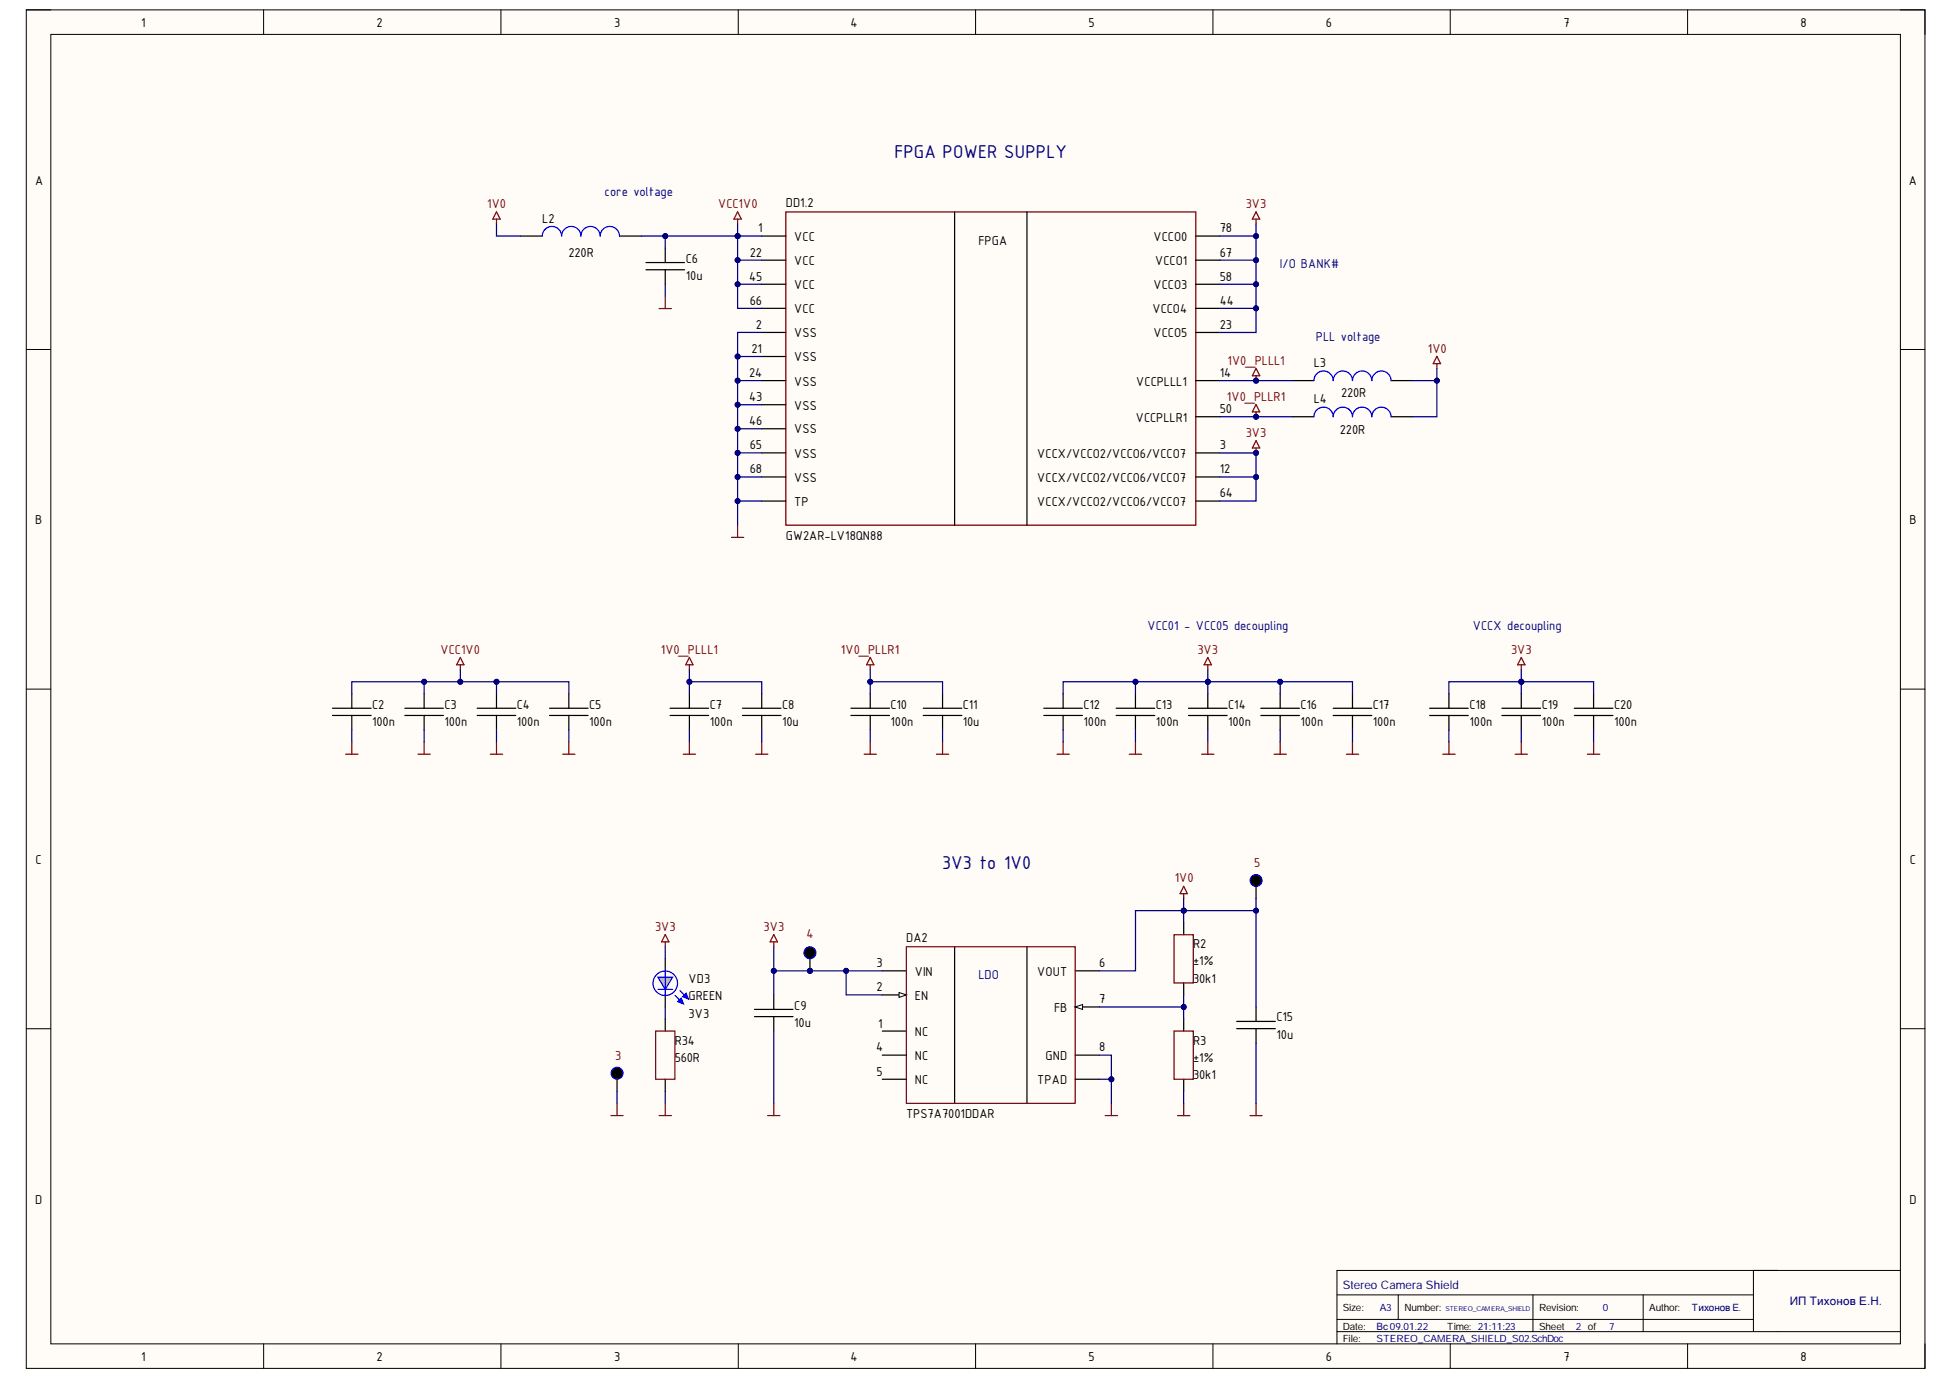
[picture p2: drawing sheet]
<svg xmlns="http://www.w3.org/2000/svg" width="297mm" height="210mm" viewBox="0 0 297 210" stroke-linecap="round" stroke-linejoin="round" font-family="sans-serif">
<path d="M4 1.5h288.8v206.6h-288.8z" fill-rule="evenodd" fill="#fffcf8"/>
<path d="M4 1.5h288.8v206.6h-288.8z" fill="none" stroke="#000" stroke-width=".15"/>
<path d="M7.7 5.2h281.3v199.2h-281.3z" fill-rule="evenodd" fill="#fffcf8"/>
<g fill="none" stroke="#000" stroke-width=".15">
<path d="M4 1.5h3.7M7.7 5.2h281.3v199.2h-281.3zM40.1 1.5v3.7M76.2 1.5v3.7M112.3 1.5v3.7M148.4 1.5v3.7M184.5 1.5v3.7M220.6 1.5v3.7M256.7 1.5v3.7M289 1.5h3.8v3.7M4 53.2h3.7M289 53.2h3.8"/>
<path d="M4 104.8h3.7M289 104.8h3.8M4 156.5h3.7M289 156.5h3.8M203.3 197h63.4M212.7 197v3.7M233.2 197v5.5M249.9 197v5.5M266.7 193.2v9.3M289 193.2h-85.7v11.2M40.1 204.4v3.7M76.2 204.4v3.7"/>
<path d="M112.3 204.4v3.7M148.4 204.4v3.7M184.5 204.4v3.7M203.3 202.5h85.7M203.3 200.7h63.4M220.6 204.4v3.7M256.7 204.4v3.7M292.8 204.4v3.7"/>
</g>
<path d="M112.2 32.2l.5 1.1h-1.1zM112.2 33.3v.8M119.5 32.2h62.4v47.7h-62.4zM191 32.2l.6 1.1h-1.1zM191 33.3v.8M191 57.2v.7M191 56l.6 1.2h-1.1zM112.2 79.9v1.8M111.3 81.7h1.8" fill="none" stroke="#800000" stroke-width=".19"/>
<g fill="none" stroke="#000" stroke-width=".19">
<path d="M115.9 35.9h3.6M115.9 39.6h3.6M145.2 32.2v47.7M156.2 32.2v47.7M181.9 35.9h3.6M181.9 39.6h3.6M115.9 43.2h3.6M115.9 46.9h3.6M115.9 50.6h3.6M115.9 57.9h3.6M115.9 54.2h3.6M181.9 43.2h3.6"/>
<path d="M181.9 46.9h3.6M181.9 50.6h3.6M181.9 57.9h3.6M115.9 68.9h3.6M115.9 72.5h3.6M115.9 76.2h3.6M115.9 61.6h3.6M115.9 65.2h3.6M181.9 63.4h3.6M181.9 68.9h3.6M181.9 72.5h3.6M181.9 76.2h3.6"/>
</g>
<circle cx="191" cy="57.9" r=".37" fill="#000080"/>
<circle cx="191" cy="57.9" r=".37" fill="none" stroke="#000080" stroke-width=".15"/>
<path d="M191 61.5l.6 1.1h-1.1zM191 62.6v.8" fill="none" stroke="#800000" stroke-width=".19"/>
<circle cx="191" cy="63.4" r=".37" fill="#000080"/>
<circle cx="191" cy="63.4" r=".37" fill="none" stroke="#000080" stroke-width=".15"/>
<path d="M191 67l.6 1.1h-1.1zM191 68.1v.8" fill="none" stroke="#800000" stroke-width=".19"/>
<circle cx="191" cy="68.9" r=".37" fill="#000080"/>
<circle cx="191" cy="68.9" r=".37" fill="none" stroke="#000080" stroke-width=".15"/>
<g fill="none" stroke="#000" stroke-width=".19">
<path d="M79.2 35.9h3.3M94.2 35.9h3.3M98.3 39.9h5.8M101.2 37.7v2.2M98.3 41h5.8M101.2 41v2.2M196.5 57.9h3.3M211.6 57.9h3.3M196.5 63.4h3.3M211.6 63.4h3.3M50.6 108.8h5.8M50.6 107.7h5.8"/>
<path d="M53.5 105.5v2.2M53.5 108.8v2.2M61.6 108.8h5.8M61.6 107.7h5.8M64.5 105.5v2.2M64.5 108.8v2.2M72.6 108.8h5.8M72.6 107.7h5.8M75.5 105.5v2.2M75.5 108.8v2.2M83.6 108.8h5.8M83.6 107.7h5.8"/>
<path d="M86.5 105.5v2.2M86.5 108.8v2.2M101.9 108.8h5.9M101.9 107.7h5.9M104.9 105.5v2.2M104.9 108.8v2.2M129.4 108.8h5.9M129.4 107.7h5.9M132.4 105.5v2.2M132.4 108.8v2.2M158.8 108.8h5.8M158.8 107.7h5.8"/>
<path d="M161.7 105.5v2.2M161.7 108.8v2.2M169.8 108.8h5.8M169.8 107.7h5.8M172.7 105.5v2.2M172.7 108.8v2.2M180.8 108.8h5.8M180.8 107.7h5.8M183.7 105.5v2.2M183.7 108.8v2.2M191.8 108.8h5.8M191.8 107.7h5.8"/>
<path d="M194.7 105.5v2.2M194.7 108.8v2.2M202.8 108.8h5.8M202.8 107.7h5.8M205.7 105.5v2.2M205.7 108.8v2.2"/>
</g>
<path d="M82.5 35.9a1.47 1.47 0 0 1 1.4-1.5 1.47 1.47 0 0 1 1.5 1.5 1.47 1.47 0 0 1 1.5-1.5 1.47 1.47 0 0 1 1.4 1.5 1.47 1.47 0 0 1 1.5-1.5 1.47 1.47 0 0 1 1.5 1.5 1.47 1.47 0 0 1 1.5-1.5 1.47 1.47 0 0 1 1.4 1.5M199.8 57.9a1.47 1.47 0 0 1 1.5-1.5 1.47 1.47 0 0 1 1.5 1.5 1.46 1.46 0 0 1 1.4-1.5 1.46 1.46 0 0 1 1.5 1.5 1.47 1.47 0 0 1 1.5-1.5 1.47 1.47 0 0 1 1.4 1.5 1.46 1.46 0 0 1 1.5-1.5 1.46 1.46 0 0 1 1.5 1.5M199.8 63.4a1.47 1.47 0 0 1 1.5-1.5 1.47 1.47 0 0 1 1.5 1.5 1.46 1.46 0 0 1 1.4-1.5 1.46 1.46 0 0 1 1.5 1.5 1.47 1.47 0 0 1 1.5-1.5 1.47 1.47 0 0 1 1.4 1.5 1.46 1.46 0 0 1 1.5-1.5 1.46 1.46 0 0 1 1.5 1.5" fill="none" stroke="#00f" stroke-width=".19"/>
<g fill="none" stroke="#800000" stroke-width=".19">
<path d="M75.5 32.2l.6 1.1h-1.1zM75.5 33.3v.8M100.3 46.9h1.8M101.2 45.1v1.8M218.5 54.2l.6 1.1h-1.1zM218.5 55.3v.8M52.6 114.7h1.8M53.5 112.9v1.8M63.6 114.7h1.8M64.5 112.9v1.8M70 100l.6 1.1h-1.1zM70 101.1v.8"/>
<path d="M74.6 114.7h1.8M75.5 112.9v1.8M85.6 114.7h1.8M86.5 112.9v1.8M103.9 114.7h1.9M104.9 100l.5 1.1h-1.1zM104.9 101.1v.8M104.9 112.9v1.8M131.4 114.7h1.9M132.4 100l.5 1.1h-1.1zM132.4 101.1v.8M132.4 112.9v1.8"/>
<path d="M160.8 114.7h1.8M161.7 112.9v1.8M171.8 114.7h1.8M172.7 112.9v1.8M182.8 114.7h1.8M183.7 100l.6 1.1h-1.2zM183.7 101.1v.8M183.7 112.9v1.8M193.8 114.7h1.8M194.7 112.9v1.8M204.8 114.7h1.8M205.7 112.9v1.8"/>
</g>
<path d="M75.5 34.1v1.8h3.7M97.5 35.9h14.7M205.7 111v1.9" fill="none" stroke="#000080" stroke-width=".19"/>
<circle cx="101.2" cy="35.9" r=".37" fill="#000080"/>
<circle cx="101.2" cy="35.9" r=".37" fill="none" stroke="#000080" stroke-width=".15"/>
<circle cx="112.2" cy="35.9" r=".37" fill="#000080"/>
<circle cx="112.2" cy="35.9" r=".37" fill="none" stroke="#000080" stroke-width=".15"/>
<path d="M53.5 105.5v-1.8h33v1.8" fill="none" stroke="#000080" stroke-width=".19"/>
<circle cx="64.5" cy="103.7" r=".37" fill="#000080"/>
<circle cx="64.5" cy="103.7" r=".37" fill="none" stroke="#000080" stroke-width=".15"/>
<circle cx="70" cy="103.7" r=".37" fill="#000080"/>
<circle cx="70" cy="103.7" r=".37" fill="none" stroke="#000080" stroke-width=".15"/>
<circle cx="75.5" cy="103.7" r=".37" fill="#000080"/>
<circle cx="75.5" cy="103.7" r=".37" fill="none" stroke="#000080" stroke-width=".15"/>
<path d="M112.2 76.2h3.7" fill="none" stroke="#000080" stroke-width=".19"/>
<circle cx="112.2" cy="76.2" r=".37" fill="#000080"/>
<circle cx="112.2" cy="76.2" r=".37" fill="none" stroke="#000080" stroke-width=".15"/>
<path d="M112.2 72.5h3.7" fill="none" stroke="#000080" stroke-width=".19"/>
<circle cx="112.2" cy="72.5" r=".37" fill="#000080"/>
<circle cx="112.2" cy="72.5" r=".37" fill="none" stroke="#000080" stroke-width=".15"/>
<path d="M112.2 68.9h3.7" fill="none" stroke="#000080" stroke-width=".19"/>
<circle cx="112.2" cy="68.9" r=".37" fill="#000080"/>
<circle cx="112.2" cy="68.9" r=".37" fill="none" stroke="#000080" stroke-width=".15"/>
<path d="M112.2 65.2h3.7" fill="none" stroke="#000080" stroke-width=".19"/>
<circle cx="112.2" cy="65.2" r=".37" fill="#000080"/>
<circle cx="112.2" cy="65.2" r=".37" fill="none" stroke="#000080" stroke-width=".15"/>
<path d="M112.2 61.6h3.7" fill="none" stroke="#000080" stroke-width=".19"/>
<circle cx="112.2" cy="61.6" r=".37" fill="#000080"/>
<circle cx="112.2" cy="61.6" r=".37" fill="none" stroke="#000080" stroke-width=".15"/>
<path d="M112.2 57.9h3.7" fill="none" stroke="#000080" stroke-width=".19"/>
<circle cx="112.2" cy="57.9" r=".37" fill="#000080"/>
<circle cx="112.2" cy="57.9" r=".37" fill="none" stroke="#000080" stroke-width=".15"/>
<path d="M115.9 54.2h-3.7v25.7" fill="none" stroke="#000080" stroke-width=".19"/>
<circle cx="112.2" cy="54.2" r=".37" fill="#000080"/>
<circle cx="112.2" cy="54.2" r=".37" fill="none" stroke="#000080" stroke-width=".15"/>
<circle cx="112.2" cy="57.9" r=".37" fill="#000080"/>
<circle cx="112.2" cy="57.9" r=".37" fill="none" stroke="#000080" stroke-width=".15"/>
<circle cx="112.2" cy="61.6" r=".37" fill="#000080"/>
<circle cx="112.2" cy="61.6" r=".37" fill="none" stroke="#000080" stroke-width=".15"/>
<circle cx="112.2" cy="65.2" r=".37" fill="#000080"/>
<circle cx="112.2" cy="65.2" r=".37" fill="none" stroke="#000080" stroke-width=".15"/>
<circle cx="112.2" cy="68.9" r=".37" fill="#000080"/>
<circle cx="112.2" cy="68.9" r=".37" fill="none" stroke="#000080" stroke-width=".15"/>
<circle cx="112.2" cy="72.5" r=".37" fill="#000080"/>
<circle cx="112.2" cy="72.5" r=".37" fill="none" stroke="#000080" stroke-width=".15"/>
<circle cx="112.2" cy="76.2" r=".37" fill="#000080"/>
<circle cx="112.2" cy="76.2" r=".37" fill="none" stroke="#000080" stroke-width=".15"/>
<path d="M112.2 43.2v3.7h3.7" fill="none" stroke="#000080" stroke-width=".19"/>
<circle cx="112.2" cy="43.2" r=".37" fill="#000080"/>
<circle cx="112.2" cy="43.2" r=".37" fill="none" stroke="#000080" stroke-width=".15"/>
<path d="M112.2 39.6v3.6h3.7" fill="none" stroke="#000080" stroke-width=".19"/>
<circle cx="112.2" cy="39.6" r=".37" fill="#000080"/>
<circle cx="112.2" cy="39.6" r=".37" fill="none" stroke="#000080" stroke-width=".15"/>
<circle cx="112.2" cy="43.2" r=".37" fill="#000080"/>
<circle cx="112.2" cy="43.2" r=".37" fill="none" stroke="#000080" stroke-width=".15"/>
<path d="M112.2 35.9v3.7h3.7" fill="none" stroke="#000080" stroke-width=".19"/>
<circle cx="112.2" cy="35.9" r=".37" fill="#000080"/>
<circle cx="112.2" cy="35.9" r=".37" fill="none" stroke="#000080" stroke-width=".15"/>
<circle cx="112.2" cy="39.6" r=".37" fill="#000080"/>
<circle cx="112.2" cy="39.6" r=".37" fill="none" stroke="#000080" stroke-width=".15"/>
<path d="M112.2 34.1v1.8h3.7" fill="none" stroke="#000080" stroke-width=".19"/>
<circle cx="112.2" cy="35.9" r=".37" fill="#000080"/>
<circle cx="112.2" cy="35.9" r=".37" fill="none" stroke="#000080" stroke-width=".15"/>
<path d="M191 72.5v3.7h-5.5" fill="none" stroke="#000080" stroke-width=".19"/>
<circle cx="191" cy="72.6" r=".37" fill="#000080"/>
<circle cx="191" cy="72.6" r=".37" fill="none" stroke="#000080" stroke-width=".15"/>
<path d="M185.5 68.9h5.5v3.6h-5.5" fill="none" stroke="#000080" stroke-width=".19"/>
<circle cx="191" cy="72.6" r=".37" fill="#000080"/>
<circle cx="191" cy="72.6" r=".37" fill="none" stroke="#000080" stroke-width=".15"/>
<circle cx="191" cy="68.9" r=".37" fill="#000080"/>
<circle cx="191" cy="68.9" r=".37" fill="none" stroke="#000080" stroke-width=".15"/>
<path d="M185.5 63.4h11" fill="none" stroke="#000080" stroke-width=".19"/>
<circle cx="191" cy="63.4" r=".37" fill="#000080"/>
<circle cx="191" cy="63.4" r=".37" fill="none" stroke="#000080" stroke-width=".15"/>
<path d="M185.5 57.9h5.5" fill="none" stroke="#000080" stroke-width=".19"/>
<circle cx="191" cy="57.9" r=".37" fill="#000080"/>
<circle cx="191" cy="57.9" r=".37" fill="none" stroke="#000080" stroke-width=".15"/>
<path d="M191 34.1v16.5h-5.5" fill="none" stroke="#000080" stroke-width=".19"/>
<circle cx="191" cy="35.9" r=".37" fill="#000080"/>
<circle cx="191" cy="35.9" r=".37" fill="none" stroke="#000080" stroke-width=".15"/>
<circle cx="191" cy="39.6" r=".37" fill="#000080"/>
<circle cx="191" cy="39.6" r=".37" fill="none" stroke="#000080" stroke-width=".15"/>
<circle cx="191" cy="43.2" r=".37" fill="#000080"/>
<circle cx="191" cy="43.2" r=".37" fill="none" stroke="#000080" stroke-width=".15"/>
<circle cx="191" cy="46.9" r=".37" fill="#000080"/>
<circle cx="191" cy="46.9" r=".37" fill="none" stroke="#000080" stroke-width=".15"/>
<path d="M185.5 46.9h5.5" fill="none" stroke="#000080" stroke-width=".19"/>
<circle cx="191" cy="46.9" r=".37" fill="#000080"/>
<circle cx="191" cy="46.9" r=".37" fill="none" stroke="#000080" stroke-width=".15"/>
<path d="M185.5 43.2h5.5" fill="none" stroke="#000080" stroke-width=".19"/>
<circle cx="191" cy="43.2" r=".37" fill="#000080"/>
<circle cx="191" cy="43.2" r=".37" fill="none" stroke="#000080" stroke-width=".15"/>
<path d="M185.5 39.6h5.5" fill="none" stroke="#000080" stroke-width=".19"/>
<circle cx="191" cy="39.6" r=".37" fill="#000080"/>
<circle cx="191" cy="39.6" r=".37" fill="none" stroke="#000080" stroke-width=".15"/>
<path d="M185.5 35.9h5.5" fill="none" stroke="#000080" stroke-width=".19"/>
<circle cx="191" cy="35.9" r=".37" fill="#000080"/>
<circle cx="191" cy="35.9" r=".37" fill="none" stroke="#000080" stroke-width=".15"/>
<path d="M191 57.9h5.5" fill="none" stroke="#000080" stroke-width=".19"/>
<circle cx="191" cy="57.9" r=".37" fill="#000080"/>
<circle cx="191" cy="57.9" r=".37" fill="none" stroke="#000080" stroke-width=".15"/>
<path d="M214.9 57.9h3.6v5.5h-3.6" fill="none" stroke="#000080" stroke-width=".19"/>
<circle cx="218.5" cy="57.9" r=".37" fill="#000080"/>
<circle cx="218.5" cy="57.9" r=".37" fill="none" stroke="#000080" stroke-width=".15"/>
<path d="M101.2 35.9v1.8M101.2 43.2v1.9M53.5 111v1.9" fill="none" stroke="#000080" stroke-width=".19"/>
<circle cx="101.2" cy="35.9" r=".37" fill="#000080"/>
<circle cx="101.2" cy="35.9" r=".37" fill="none" stroke="#000080" stroke-width=".15"/>
<path d="M64.5 103.7v1.8M64.5 111v1.9" fill="none" stroke="#000080" stroke-width=".19"/>
<circle cx="64.5" cy="103.7" r=".37" fill="#000080"/>
<circle cx="64.5" cy="103.7" r=".37" fill="none" stroke="#000080" stroke-width=".15"/>
<path d="M70 101.9v1.8" fill="none" stroke="#000080" stroke-width=".19"/>
<circle cx="70" cy="103.7" r=".37" fill="#000080"/>
<circle cx="70" cy="103.7" r=".37" fill="none" stroke="#000080" stroke-width=".15"/>
<path d="M75.5 103.7v1.8M75.5 111v1.9" fill="none" stroke="#000080" stroke-width=".19"/>
<circle cx="75.5" cy="103.7" r=".37" fill="#000080"/>
<circle cx="75.5" cy="103.7" r=".37" fill="none" stroke="#000080" stroke-width=".15"/>
<path d="M86.5 111v1.9M104.9 101.9v3.6M104.9 111v1.9" fill="none" stroke="#000080" stroke-width=".19"/>
<circle cx="104.9" cy="103.7" r=".37" fill="#000080"/>
<circle cx="104.9" cy="103.7" r=".37" fill="none" stroke="#000080" stroke-width=".15"/>
<path d="M132.4 101.9v3.6M132.4 111v1.9" fill="none" stroke="#000080" stroke-width=".19"/>
<circle cx="132.4" cy="103.7" r=".37" fill="#000080"/>
<circle cx="132.4" cy="103.7" r=".37" fill="none" stroke="#000080" stroke-width=".15"/>
<path d="M218.5 56.1v1.8M161.7 111v1.9M172.7 111v1.9M183.7 111v1.9" fill="none" stroke="#000080" stroke-width=".19"/>
<circle cx="218.5" cy="57.9" r=".37" fill="#000080"/>
<circle cx="218.5" cy="57.9" r=".37" fill="none" stroke="#000080" stroke-width=".15"/>
<path d="M161.7 105.5v-1.8h44v1.8M194.7 111v1.9" fill="none" stroke="#000080" stroke-width=".19"/>
<circle cx="172.7" cy="103.7" r=".37" fill="#000080"/>
<circle cx="172.7" cy="103.7" r=".37" fill="none" stroke="#000080" stroke-width=".15"/>
<circle cx="183.7" cy="103.7" r=".37" fill="#000080"/>
<circle cx="183.7" cy="103.7" r=".37" fill="none" stroke="#000080" stroke-width=".15"/>
<circle cx="194.7" cy="103.7" r=".38" fill="#000080"/>
<circle cx="194.7" cy="103.7" r=".38" fill="none" stroke="#000080" stroke-width=".15"/>
<path d="M183.7 103.7v1.8" fill="none" stroke="#000080" stroke-width=".19"/>
<circle cx="183.7" cy="103.7" r=".37" fill="#000080"/>
<circle cx="183.7" cy="103.7" r=".37" fill="none" stroke="#000080" stroke-width=".15"/>
<path d="M183.7 101.9v1.8" fill="none" stroke="#000080" stroke-width=".19"/>
<circle cx="183.7" cy="103.7" r=".37" fill="#000080"/>
<circle cx="183.7" cy="103.7" r=".37" fill="none" stroke="#000080" stroke-width=".15"/>
<path d="M172.7 103.7v1.8" fill="none" stroke="#000080" stroke-width=".19"/>
<circle cx="172.7" cy="103.7" r=".37" fill="#000080"/>
<circle cx="172.7" cy="103.7" r=".37" fill="none" stroke="#000080" stroke-width=".15"/>
<path d="M194.7 103.7v1.8" fill="none" stroke="#000080" stroke-width=".19"/>
<circle cx="194.7" cy="103.7" r=".38" fill="#000080"/>
<circle cx="194.7" cy="103.7" r=".38" fill="none" stroke="#000080" stroke-width=".15"/>
<path d="M219.4 114.7h1.9M220.4 112.9v1.8M230.4 114.7h1.9M231.4 100l.5 1.1h-1.1zM231.4 101.1v.8M231.4 112.9v1.8M241.4 114.7h1.9M242.4 112.9v1.8" fill="none" stroke="#800000" stroke-width=".19"/>
<path d="M217.4 108.8h5.9M217.4 107.7h5.9M220.4 105.5v2.2M220.4 108.8v2.2M228.4 108.8h5.9M228.4 107.7h5.9M231.4 105.5v2.2M231.4 108.8v2.2M239.4 108.8h5.9M239.4 107.7h5.9M242.4 105.5v2.2M242.4 108.8v2.2" fill="none" stroke="#000" stroke-width=".19"/>
<path d="M220.4 111v1.9M231.4 101.9v3.6M231.4 111v1.9M242.4 111v1.9" fill="none" stroke="#000080" stroke-width=".19"/>
<circle cx="231.4" cy="103.7" r=".37" fill="#000080"/>
<circle cx="231.4" cy="103.7" r=".37" fill="none" stroke="#000080" stroke-width=".15"/>
<path d="M231.4 103.7h-11v1.8" fill="none" stroke="#000080" stroke-width=".19"/>
<circle cx="231.4" cy="103.7" r=".37" fill="#000080"/>
<circle cx="231.4" cy="103.7" r=".37" fill="none" stroke="#000080" stroke-width=".15"/>
<path d="M231.4 103.7h11v1.8" fill="none" stroke="#000080" stroke-width=".19"/>
<circle cx="231.4" cy="103.7" r=".37" fill="#000080"/>
<circle cx="231.4" cy="103.7" r=".37" fill="none" stroke="#000080" stroke-width=".15"/>
<path d="M112.9 108.8h5.9M112.9 107.7h5.9M115.9 105.5v2.2M115.9 108.8v2.2M140.4 108.8h5.9M140.4 107.7h5.9M143.4 105.5v2.2M143.4 108.8v2.2" fill="none" stroke="#000" stroke-width=".19"/>
<path d="M104.9 103.7h11v1.8" fill="none" stroke="#000080" stroke-width=".19"/>
<circle cx="104.9" cy="103.7" r=".37" fill="#000080"/>
<circle cx="104.9" cy="103.7" r=".37" fill="none" stroke="#000080" stroke-width=".15"/>
<path d="M114.9 114.7h1.9M115.9 112.9v1.8" fill="none" stroke="#800000" stroke-width=".19"/>
<path d="M115.9 111v1.9M132.4 103.7h11v1.8" fill="none" stroke="#000080" stroke-width=".19"/>
<circle cx="132.4" cy="103.7" r=".37" fill="#000080"/>
<circle cx="132.4" cy="103.7" r=".37" fill="none" stroke="#000080" stroke-width=".15"/>
<path d="M142.4 114.7h1.9M143.4 112.9v1.8" fill="none" stroke="#800000" stroke-width=".19"/>
<path d="M143.4 111v1.9" fill="none" stroke="#000080" stroke-width=".19"/>
<path d="M134.2 147.7h3.7M134.2 151.3h3.7M163.5 160.5h3.7" fill="none" stroke="#000" stroke-width=".19"/>
<path d="M136.7 151l1.2 .3-1.2 .4z" fill="#f8fcff"/>
<path d="M136.7 151l1.2 .3-1.2 .4z" fill="none" stroke="#000" stroke-width=".15"/>
<path d="M134.2 156.8h3.7M145.2 144v23.8M156.2 144v23.8M163.5 147.7h3.7M163.5 153.2h3.7M134.2 160.5h3.7M134.2 164.2h3.7" fill="none" stroke="#000" stroke-width=".19"/>
<path d="M137.9 144h25.6v23.8h-25.6z" fill="none" stroke="#800000" stroke-width=".19"/>
<path d="M163.5 153.2l1.1-.4v.7z" fill="#f8fcff"/>
<path d="M163.5 153.2l1.1-.4v.7z" fill="none" stroke="#000" stroke-width=".15"/>
<g fill="none" stroke="#000" stroke-width=".19">
<path d="M114.8 154.6h5.8M114.8 153.5h5.8M117.7 151.3v2.2M117.7 154.6v2.2M180 140.3v1.9M180 149.5v1.8M180 155v1.8M188.1 156.5h5.9M188.1 155.4h5.9M191 153.2v2.2M191 156.5v2.2M163.5 164.2h3.7"/>
<path d="M180 164.2v1.8"/>
</g>
<path d="M178.6 142.2h2.9v7.3h-2.9zM178.6 156.8h2.9v7.4h-2.9zM168.1 169.7h1.9M169 167.8v1.9" fill="none" stroke="#800000" stroke-width=".19"/>
<path d="M167.2 160.5h1.8v7.3" fill="none" stroke="#000080" stroke-width=".19"/>
<circle cx="169" cy="164.2" r=".37" fill="#000080"/>
<circle cx="169" cy="164.2" r=".37" fill="none" stroke="#000080" stroke-width=".15"/>
<path d="M167.2 164.2h1.8" fill="none" stroke="#000080" stroke-width=".19"/>
<circle cx="169" cy="164.2" r=".37" fill="#000080"/>
<circle cx="169" cy="164.2" r=".37" fill="none" stroke="#000080" stroke-width=".15"/>
<path d="M180 134.8l.6 1.1h-1.1zM180 135.9v.8" fill="none" stroke="#800000" stroke-width=".19"/>
<path d="M180 151.3v1.9h-12.8" fill="none" stroke="#000080" stroke-width=".19"/>
<circle cx="180" cy="153.2" r=".37" fill="#000080"/>
<circle cx="180" cy="153.2" r=".37" fill="none" stroke="#000080" stroke-width=".15"/>
<path d="M180 153.2v1.8" fill="none" stroke="#000080" stroke-width=".19"/>
<circle cx="180" cy="153.2" r=".37" fill="#000080"/>
<circle cx="180" cy="153.2" r=".37" fill="none" stroke="#000080" stroke-width=".15"/>
<path d="M179.1 169.7h1.9M180 167.8v1.9" fill="none" stroke="#800000" stroke-width=".19"/>
<path d="M180 140.3v-1.8h-7.3v9.2h-5.5M180 166v1.8" fill="none" stroke="#000080" stroke-width=".19"/>
<circle cx="180" cy="138.5" r=".37" fill="#000080"/>
<circle cx="180" cy="138.5" r=".37" fill="none" stroke="#000080" stroke-width=".15"/>
<path d="M180 136.7v1.8" fill="none" stroke="#000080" stroke-width=".19"/>
<circle cx="180" cy="138.5" r=".37" fill="#000080"/>
<circle cx="180" cy="138.5" r=".37" fill="none" stroke="#000080" stroke-width=".15"/>
<path d="M190.1 169.7h1.9M191 167.8v1.9" fill="none" stroke="#800000" stroke-width=".19"/>
<path d="M180 138.5h11v14.7" fill="none" stroke="#000080" stroke-width=".19"/>
<circle cx="180" cy="138.5" r=".37" fill="#000080"/>
<circle cx="180" cy="138.5" r=".37" fill="none" stroke="#000080" stroke-width=".15"/>
<circle cx="191" cy="138.5" r=".37" fill="#000080"/>
<circle cx="191" cy="138.5" r=".37" fill="none" stroke="#000080" stroke-width=".15"/>
<path d="M134.2 147.7h-16.5v3.6M191 158.7v9.1" fill="none" stroke="#000080" stroke-width=".19"/>
<circle cx="128.7" cy="147.7" r=".37" fill="#000080"/>
<circle cx="128.7" cy="147.7" r=".37" fill="none" stroke="#000080" stroke-width=".15"/>
<circle cx="117.7" cy="147.7" r=".37" fill="#000080"/>
<circle cx="117.7" cy="147.7" r=".37" fill="none" stroke="#000080" stroke-width=".15"/>
<path d="M128.7 147.7v3.6h5.5" fill="none" stroke="#000080" stroke-width=".19"/>
<circle cx="128.7" cy="147.7" r=".37" fill="#000080"/>
<circle cx="128.7" cy="147.7" r=".37" fill="none" stroke="#000080" stroke-width=".15"/>
<path d="M117.7 143.3v.7M117.7 142.1l.5 1.2h-1.1zM116.8 169.7h1.8M117.7 167.8v1.9" fill="none" stroke="#800000" stroke-width=".19"/>
<path d="M117.7 144v3.7M117.7 156.8v11" fill="none" stroke="#000080" stroke-width=".19"/>
<circle cx="117.7" cy="147.7" r=".37" fill="#000080"/>
<circle cx="117.7" cy="147.7" r=".37" fill="none" stroke="#000080" stroke-width=".15"/>
<path d="M100.1 148.6h2.2l-1.1 1.9z" fill="#b6d9b2"/>
<path d="M100.1 148.6h2.2l-1.1 1.9zM100.1 150.5h2.2M101.2 147.7v3.7M102.7 151.4l1.1 1.1M103.4 150.7l1.1 1.1" fill="none" stroke="#00f" stroke-width=".19"/>
<path d="M101.2 145.8v1.9M101.2 151.3v1.9" fill="none" stroke="#000" stroke-width=".19"/>
<path d="M103 152.3l.6-.5 .4 .9z" fill="#00f"/>
<path d="M103 152.3l.6-.5 .4 .9z" fill="none" stroke="#00f" stroke-width=".15"/>
<path d="M103.8 151.6l.6-.5 .3 .9z" fill="#00f"/>
<g fill="none" stroke="#00f" stroke-width=".15">
<path d="M103.8 151.6l.6-.5 .3 .9z"/>
<circle cx="191" cy="133.9" r=".92"/>
<circle cx="123.2" cy="144.9" r=".92"/>
<circle cx="93.8" cy="163.2" r=".92"/>
</g>
<circle cx="101.2" cy="149.6" r="1.86" fill="none" stroke="#00f" stroke-width=".19"/>
<path d="M101.2 142.1l.5 1.2h-1.1zM101.2 143.3v.7M92.9 169.7h1.9M93.8 167.8v1.9M100.3 169.7h1.8M101.2 167.8v1.9" fill="none" stroke="#800000" stroke-width=".19"/>
<path d="M191 136.7v1.8M101.2 144v1.8M101.2 153.2v1.8M93.8 166v1.8M101.2 166v1.8" fill="none" stroke="#000080" stroke-width=".19"/>
<g fill="#000">
<circle cx="191" cy="133.9" r=".92"/>
<circle cx="123.2" cy="144.9" r=".92"/>
<circle cx="93.8" cy="163.2" r=".92"/>
</g>
<path d="M191 134.8v1.9M93.8 164.2v1.8" fill="none" stroke="#000" stroke-width=".19"/>
<circle cx="191" cy="138.5" r=".37" fill="#000080"/>
<circle cx="191" cy="138.5" r=".37" fill="none" stroke="#000080" stroke-width=".15"/>
<path d="M115.9 50.6h-3.7v3.6" fill="none" stroke="#000080" stroke-width=".19"/>
<circle cx="112.2" cy="54.2" r=".37" fill="#000080"/>
<circle cx="112.2" cy="54.2" r=".37" fill="none" stroke="#000080" stroke-width=".15"/>
<path d="M101.2 155v1.8M101.2 164.2v1.8" fill="none" stroke="#000" stroke-width=".19"/>
<path d="M99.7 156.8h3v7.4h-3z" fill="none" stroke="#800000" stroke-width=".19"/>
<g font-size="3" fill="#000080">
<text x="136" y="24.1">FPGA POWER SUPPLY</text>
<text x="143.3" y="132.2">3V3 to 1V0</text>
</g>
<text font-size="2.5" fill="#000080" x="122.8" y="147.4">PI401</text>
<g font-size="2.1">
<text x="21.5" y="4.1">1</text>
<text x="57.3" y="4.1">2</text>
<text x="93.4" y="4.1">3</text>
<text x="129.3" y="4.1">4</text>
<text x="165.6" y="4.1">5</text>
<text x="201.7" y="4.1">6</text>
<text x="237.8" y="4.1">7</text>
<text x="273.8" y="4.1">8</text>
<text x="5.3" y="28.1">A</text>
<text x="290.3" y="28.1">A</text>
<text x="82.5" y="33.9">L2</text>
<text x="115.3" y="35.3">1</text>
<text x="119.5" y="31.5">DD1.2</text>
<text x="185.5" y="35.3">78</text>
<text x="86.5" y="39.1">220R</text>
<text x="104.3" y="40">C6</text>
<text x="114" y="39.1">22</text>
<text x="120.8" y="36.7">VCC</text>
<text x="120.8" y="40.3">VCC</text>
<text x="148.8" y="37.2">FPGA</text>
<text x="175.4" y="36.7">VCCO0</text>
<text x="175.7" y="40.3">VCCO1</text>
<text x="185.5" y="39.1">67</text>
<text x="104.3" y="42.6">10u</text>
<text x="113.9" y="42.7">45</text>
<text x="114" y="46.3">66</text>
<text x="120.8" y="44">VCC</text>
<text x="120.8" y="47.7">VCC</text>
<text x="175.3" y="47.7">VCCO4</text>
<text x="175.4" y="44">VCCO3</text>
<text x="185.5" y="42.7">58</text>
<text x="185.5" y="46.3">44</text>
<text x="114.3" y="53.7">21</text>
<text x="115" y="50">2</text>
<text x="120.8" y="51.3">VSS</text>
<text x="175.4" y="51.3">VCCO5</text>
<text x="185.5" y="50">23</text>
<text x="113.9" y="57.3">24</text>
<text x="120.8" y="54.9">VSS</text>
<text x="120.8" y="58.7">VSS</text>
<text x="172.8" y="58.7">VCCPLLL1</text>
<text x="185.5" y="57.3">14</text>
<text x="199.8" y="55.9">L3</text>
<text x="113.9" y="61">43</text>
<text x="113.9" y="64.7">46</text>
<text x="120.8" y="62.3">VSS</text>
<text x="120.8" y="65.9">VSS</text>
<text x="172.7" y="64.2">VCCPLLR1</text>
<text x="185.5" y="62.8">50</text>
<text x="199.8" y="61.4">L4</text>
<text x="204" y="60.4">220R</text>
<text x="114" y="68.3">65</text>
<text x="120.8" y="69.7">VSS</text>
<text x="157.8" y="69.7">VCCX/VCCO2/VCCO6/VCCO7</text>
<text x="185.5" y="68.3">3</text>
<text x="203.8" y="66">220R</text>
<text x="114" y="72">68</text>
<text x="120.8" y="73.3">VSS</text>
<text x="120.8" y="77">TP</text>
<text x="157.8" y="73.3">VCCX/VCCO2/VCCO6/VCCO7</text>
<text x="157.8" y="77">VCCX/VCCO2/VCCO6/VCCO7</text>
<text x="185.5" y="72">12</text>
<text x="185.5" y="75.7">64</text>
<text x="5.3" y="79.7">B</text>
<text x="119.5" y="82.1">GW2AR-LV18QN88</text>
<text x="290.4" y="79.7">B</text>
<text x="56.6" y="107.8">C2</text>
<text x="67.6" y="107.8">C3</text>
<text x="78.6" y="107.8">C4</text>
<text x="89.6" y="107.8">C5</text>
<text x="107.9" y="107.8">C7</text>
<text x="118.9" y="107.8">C8</text>
<text x="135.4" y="107.8">C10</text>
<text x="146.4" y="107.8">C11</text>
<text x="164.8" y="107.8">C12</text>
<text x="175.8" y="107.8">C13</text>
<text x="186.8" y="107.8">C14</text>
<text x="197.8" y="107.8">C16</text>
<text x="208.8" y="107.8">C17</text>
<text x="223.5" y="107.8">C18</text>
<text x="234.5" y="107.8">C19</text>
<text x="245.5" y="107.8">C20</text>
<text x="56.6" y="110.4">100n</text>
<text x="67.6" y="110.4">100n</text>
<text x="78.6" y="110.4">100n</text>
<text x="89.6" y="110.4">100n</text>
<text x="107.9" y="110.4">100n</text>
<text x="118.9" y="110.4">10u</text>
<text x="135.4" y="110.4">100n</text>
<text x="146.4" y="110.4">10u</text>
<text x="164.8" y="110.4">100n</text>
<text x="175.8" y="110.4">100n</text>
<text x="186.8" y="110.4">100n</text>
<text x="197.8" y="110.4">100n</text>
<text x="208.8" y="110.4">100n</text>
<text x="223.5" y="110.4">100n</text>
<text x="234.5" y="110.4">100n</text>
<text x="245.5" y="110.4">100n</text>
<text x="5.4" y="131.4">C</text>
<text x="290.5" y="131.4">C</text>
<text x="137.8" y="143.3">DA2</text>
<text x="104.7" y="149.5">VD3</text>
<text x="133.3" y="147.1">3</text>
<text x="139.2" y="148.4">VIN</text>
<text x="157.8" y="148.4">VOUT</text>
<text x="167.2" y="147.1">6</text>
<text x="181.5" y="146.8">±1%</text>
<text x="181.5" y="149.4">30k1</text>
<text x="181.5" y="144.2">R2</text>
<text x="104.7" y="152.1">GREEN</text>
<text x="104.7" y="154.8">3V3</text>
<text x="120.8" y="153.6">C9</text>
<text x="133.3" y="150.8">2</text>
<text x="139.2" y="152.1">EN</text>
<text x="160.3" y="153.9">FB</text>
<text x="167.2" y="152.6">7</text>
<text x="194.1" y="155.4">C15</text>
<text x="102.6" y="161.5">560R</text>
<text x="102.6" y="158.9">R34</text>
<text x="120.8" y="156.2">10u</text>
<text x="133.2" y="159.9">4</text>
<text x="133.6" y="156.3">1</text>
<text x="139.2" y="157.6">NC</text>
<text x="139.2" y="161.3">NC</text>
<text x="159" y="161.3">GND</text>
<text x="167.2" y="159.9">8</text>
<text x="181.5" y="161.5">±1%</text>
<text x="181.5" y="158.9">R3</text>
<text x="194.1" y="158">10u</text>
<text x="133.3" y="163.6">5</text>
<text x="139.2" y="164.9">NC</text>
<text x="157.8" y="164.9">TPAD</text>
<text x="181.5" y="164.1">30k1</text>
<text x="137.8" y="170.1">TPS7A7001DDAR</text>
<text x="5.3" y="183.1">D</text>
<text x="290.4" y="183.1">D</text>
<text x="21.5" y="207">1</text>
<text x="57.3" y="207">2</text>
<text x="93.4" y="207">3</text>
<text x="129.3" y="207">4</text>
<text x="165.6" y="207">5</text>
<text x="201.7" y="207">6</text>
<text x="237.8" y="207">7</text>
<text x="273.8" y="207">8</text>
</g>
<g font-size="2.1" fill="#000080">
<text x="92" y="29.8">core voltage</text>
<text x="194.7" y="40.8">I/O BANK#</text>
<text x="200.2" y="51.8">PLL voltage</text>
<text x="174.5" y="95.9">VCC01 - VCC05 decoupling</text>
<text x="224" y="95.9">VCCX decoupling</text>
<text x="148.8" y="148.9">LDO</text>
</g>
<g font-size="2.1" fill="#800000">
<text x="74.1" y="31.7">1V0</text>
<text x="109.2" y="31.7">VCC1V0</text>
<text x="189.5" y="31.7">3V3</text>
<text x="217.2" y="53.7">1V0</text>
<text x="186.7" y="55.5">1V0_PLLL1</text>
<text x="186.6" y="60.9">1V0_PLLR1</text>
<text x="189.5" y="66.4">3V3</text>
<text x="67" y="99.5">VCC1V0</text>
<text x="100.5" y="99.5">1V0_PLLL1</text>
<text x="127.9" y="99.5">1V0_PLLR1</text>
<text x="182.1" y="99.5">3V3</text>
<text x="229.8" y="99.5">3V3</text>
<text x="190.8" y="131.9">5</text>
<text x="178.7" y="134.2">1V0</text>
<text x="99.7" y="141.6">3V3</text>
<text x="116.1" y="141.6">3V3</text>
<text x="122.7" y="142.6">4</text>
<text x="93.6" y="161.2">3</text>
</g>
<g font-size="1.8" fill="#000080">
<text x="204.2" y="196.1">Stereo Camera Shield</text>
<text x="272.2" y="198.5">ИП Тихонов Е.Н.</text>
</g>
<g font-size="1.5">
<text x="204.2" y="199.4">Size:</text>
<text x="204.2" y="202.3">Date:</text>
<text x="213.6" y="199.4">Number:</text>
<text x="220.1" y="202.3">Time: 21:11:23</text>
<text x="234.1" y="199.4">Revision:</text>
<text x="234.1" y="202.3">Sheet</text>
<text x="250.8" y="199.4">Author:</text>
<text x="204.2" y="204.1">File:</text>
</g>
<g font-size="1.5" fill="#000080">
<text x="209.4" y="202.3">Вс09.01.22</text>
<text x="209.9" y="199.4">A3</text>
<text x="239.7" y="202.3">2 of</text>
<text x="243.8" y="199.4">0</text>
<text x="244.7" y="202.3">7</text>
<text x="257.3" y="199.4">Тихонов Е.</text>
<text x="209.4" y="204.1">STEREO_CAMERA_SHIELD_S02.SchDoc</text>
</g>
<text font-size="1" fill="#000080" x="219.9" y="199.4">STEREO_CAMERA_SHIELD</text>
</svg>
